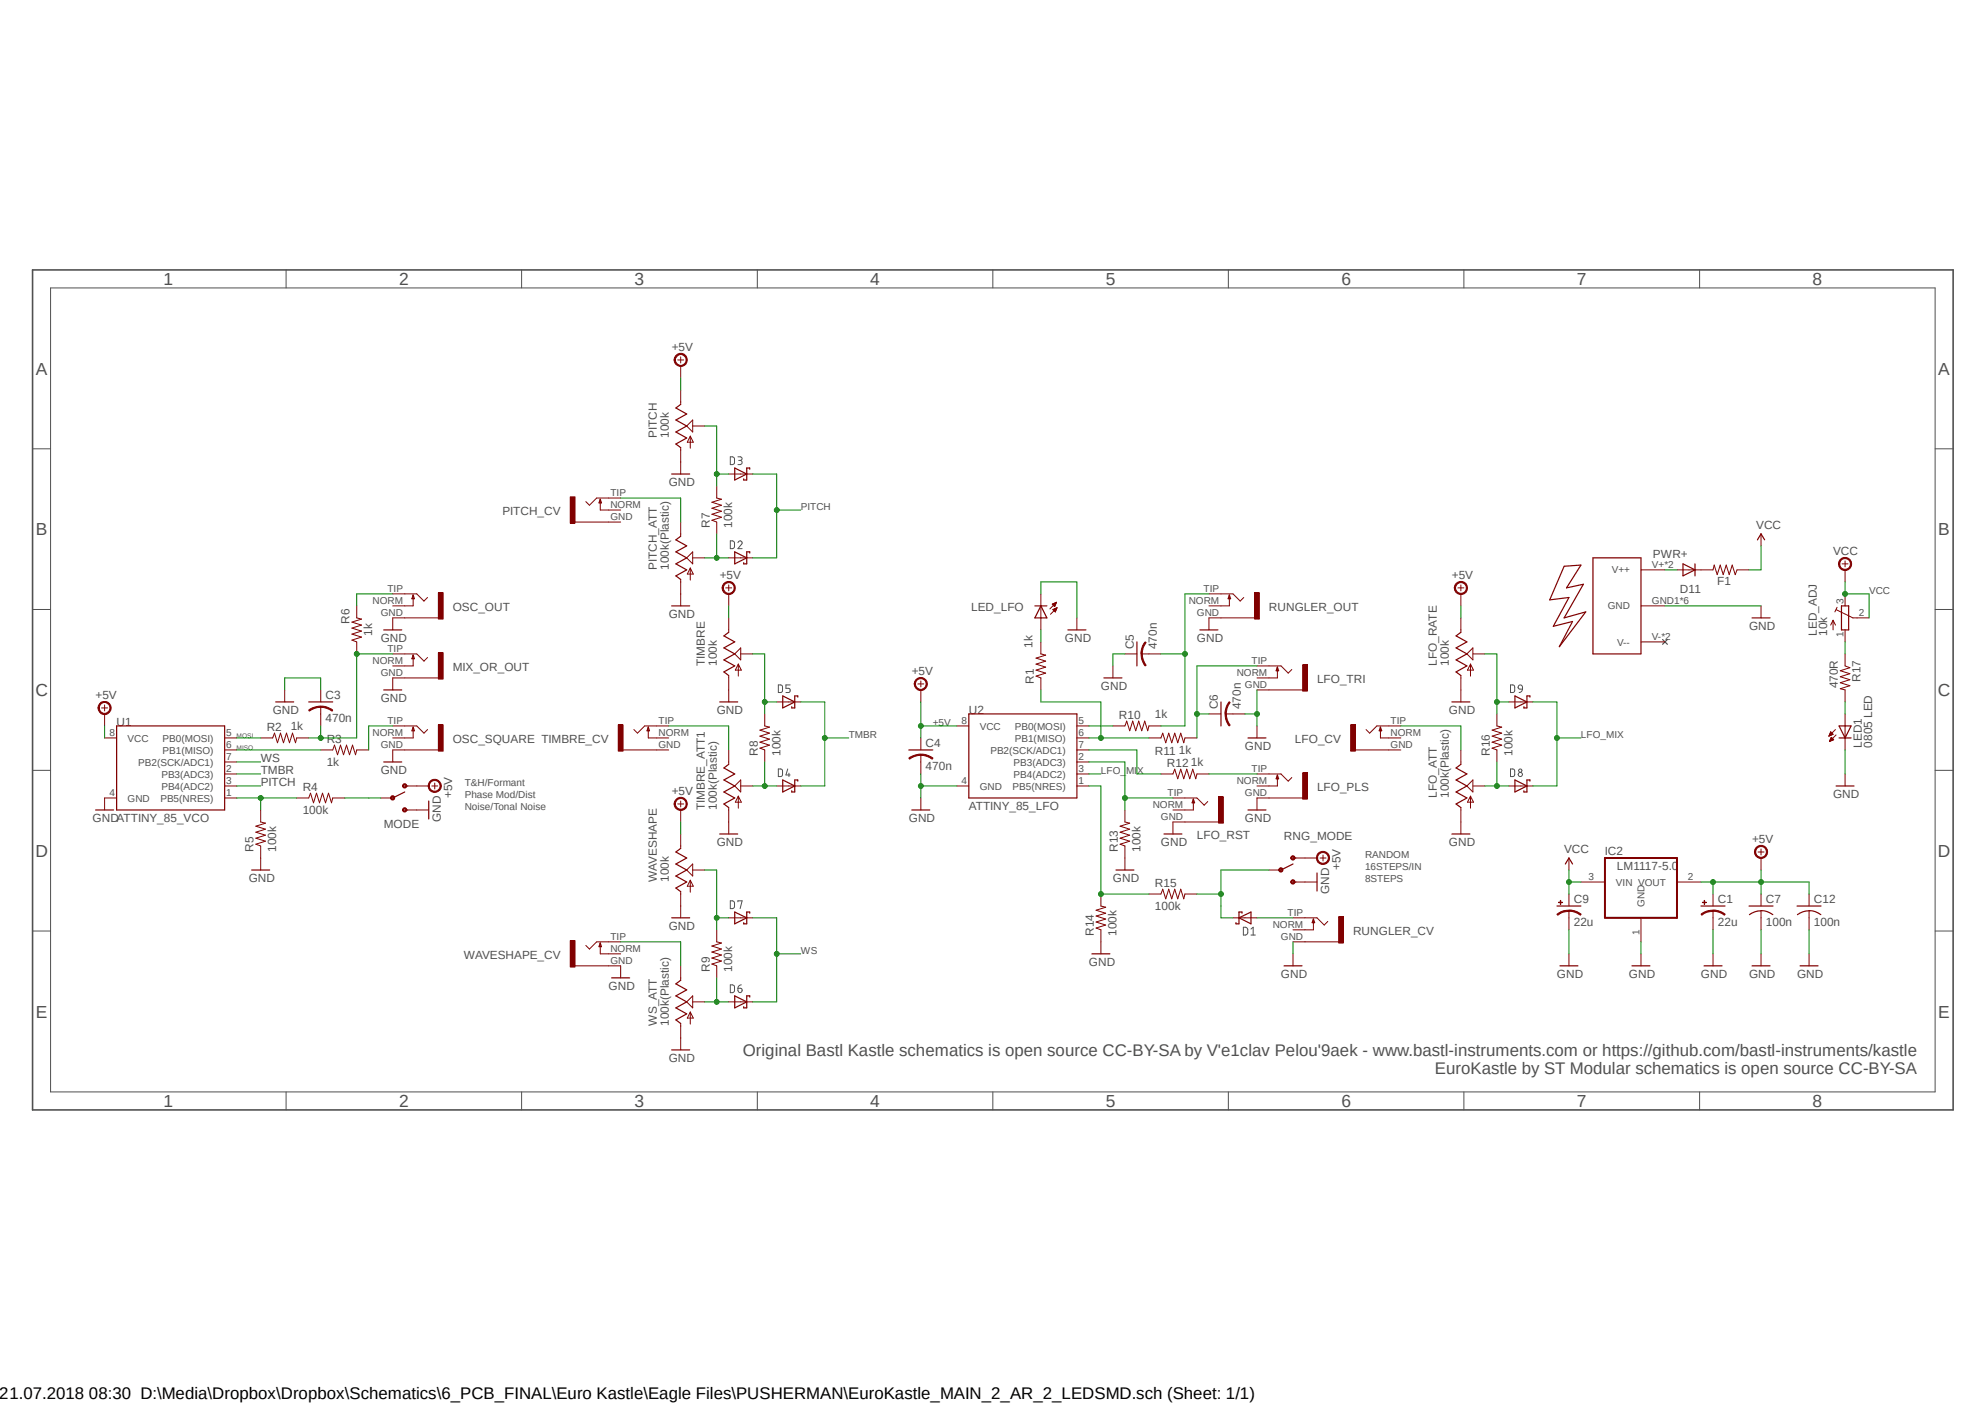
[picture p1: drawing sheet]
<svg xmlns="http://www.w3.org/2000/svg" width="420mm" height="297mm" viewBox="0 0 420 297" stroke-linecap="round" stroke-linejoin="round" font-family="sans-serif">
<path d="M6.6 56.8l406.9 178.4M413.5 56.8l-406.9 178.4" fill="none" stroke="#fff" stroke-width=".21"/>
<path d="M351.7 135.3l1.1 1M352.8 135.3l-1.1 1" fill="none" stroke="#505050" stroke-width=".25"/>
<path d="M6.9 57.1h406.3v177.7h-406.3z" fill="none" stroke="#505050" stroke-width=".34"/>
<g fill="none" stroke="#505050" stroke-width=".21">
<path d="M60.5 57.1v3.8M110.4 57.1v3.8M160.2 57.1v3.8M210 57.1v3.8M259.9 57.1v3.8M309.7 57.1v3.8M359.6 57.1v3.8M10.7 60.9h398.7v170.1h-398.7zM6.9 95h3.8M154.5 96.6l.7 .1a1.3 1.3 0 0 1 .2 1.4l-.4 .2h-.5zM156.1 96.6h.6a.38 .38 0 0 1 .3 .4 .38 .38 0 0 1-.3 .4h-.4M156.6 97.4l.2 .1a.46 .46 0 0 1 .2 .5 .46 .46 0 0 1-.4 .3h-.5"/>
<path d="M409.4 95h3.8M154.5 114.4l.7 .1a1.26 1.26 0 0 1 .2 1.3l-.4 .3h-.5zM156.1 114.8a.44 .44 0 0 1 .6-.4 .44 .44 0 0 1 .2 .7l-.8 1h.9M6.9 128.9h3.8M409.4 128.9h3.8M164.7 144.9h.6a1.25 1.25 0 0 1 0 1.6h-.6zM167.2 144.9h-.9v.7h.5a.46 .46 0 0 1 .4 .5 .46 .46 0 0 1-.4 .4h-.5M319.6 144.9h.6a1.25 1.25 0 0 1 0 1.6h-.6zM321.3 145.1a.46 .46 0 0 1 .5-.2 .46 .46 0 0 1 .3 .5v.4h-.7l-.2-.3zM322.1 145.8a.72 .72 0 0 1-.7 .7M6.9 163h3.8M164.7 162.7h.6a1.3 1.3 0 0 1 .2 1.4l-.2 .2h-.6z"/>
<path d="M166.7 162.7l-.4 1.3h.9M166.9 163.6v.7M319.6 162.7h.6a1.3 1.3 0 0 1 .2 1.4l-.2 .2h-.6zM409.4 163h3.8M6.9 197h3.8M154.5 190.6l.7 .1a1.26 1.26 0 0 1 .2 1.3l-.4 .2h-.5zM156.1 190.8v-.2h.9l-.4 1.6M263 196.2l.7 .1 .3 .3v.8l-.5 .4h-.5zM264.7 197.8h.9M264.7 196.6l.4-.4v1.6M409.4 197h3.8M154.5 208.4h.7a1.26 1.26 0 0 1 .2 1.4l-.4 .2h-.5z"/>
<path d="M156.1 209.1h.6a.46 .46 0 0 1 .3 .5 .46 .46 0 0 1-.4 .4 .46 .46 0 0 1-.5-.5zM156.8 208.4a.72 .72 0 0 0-.7 .7M60.5 231v3.8M110.4 231v3.8M160.2 231v3.8M210 231v3.8M259.9 231v3.8M309.7 231v3.8M359.6 231v3.8"/>
<circle cx="321.6" cy="163" r=".35"/>
<circle cx="321.6" cy="163.9" r=".46"/>
</g>
<path d="M24.7 153.6h22.8v17.8h-22.8zM65.3 148.5h5.1M205 151h22.8v17.8h-22.8z" fill="none" stroke="#800000" stroke-width=".25"/>
<g fill="none" stroke="#800000" stroke-width=".21">
<path d="M22.1 156.1h2.6M47.5 156.1h2.6M47.5 158.7h2.6M55.1 156.1h2.6l.4-1 .6 2 .6-2 .7 2 .6-2 .6 2 .7-2 .6 2 .3-1h2.5M67.8 149.5v1.5M202.4 153.6h2.6M227.8 156.1h2.6M227.8 158.7h2.6M227.8 153.6h2.6M22.1 168.8h2.6M47.5 168.8h2.6M47.5 161.2h2.6"/>
<path d="M47.5 163.7h2.6M47.5 166.3h2.6M202.4 166.3h2.6M227.8 161.2h2.6M227.8 163.7h2.6M227.8 166.3h2.6"/>
</g>
<path d="M67.8 149.4a3.6 3.6 0 0 1 2.6 .8l-.1 .3a4.1 4.1 0 0 0-2.5-.9z" fill-rule="evenodd" fill="#800000"/>
<path d="M67.8 149.4a3.6 3.6 0 0 1 2.6 .8l-.1 .3a4.1 4.1 0 0 0-2.5-.9z" fill="none" stroke="#800000" stroke-width=".21"/>
<path d="M65.3 150.2a4 4 0 0 1 2.5-.8v.2a4.1 4.1 0 0 0-2.4 .9z" fill-rule="evenodd" fill="#800000"/>
<path d="M60.2 146v2.5M65.3 150.2a4 4 0 0 1 2.5-.8v.2a4.1 4.1 0 0 0-2.4 .9zM67.8 146v2.5M67.8 151v2.6" fill="none" stroke="#800000" stroke-width=".21"/>
<path d="M58.3 148.5h3.8" fill="none" stroke="#800000" stroke-width=".25"/>
<path d="M92.7 125.4h1.1v5.6h-1.1z" fill-rule="evenodd" fill="#800000"/>
<path d="M83.1 125.6h5.1l1.5 1.6 .8-.8M87.4 125.9v2.3h-4.3M92.7 125.4h1.1v5.6h-1.1zM92.7 130.7h-9.6v2.6" fill="none" stroke="#800000" stroke-width=".21"/>
<path d="M81.2 133.3h3.8M87.4 125.9l.3 .8h-.5z" fill="none" stroke="#800000" stroke-width=".25"/>
<path d="M92.7 153.3h1.1v5.6h-1.1z" fill-rule="evenodd" fill="#800000"/>
<path d="M67.8 158.7h2.6l.4-1.1 .6 2.1 .6-2.1 .7 2.1 .6-2.1 .6 2.1 .7-2.1 .6 2.1 .3-1h2.5M83.1 153.6h5.1l1.5 1.5 .8-.8M87.4 153.8v2.3h-4.3M92.7 153.3h1.1v5.6h-1.1zM92.7 158.7h-9.6v2.5M55.1 171.4v2.5l1.1 .3-2.1 .6 2.1 .6-2.1 .7 2.1 .6-2.1 .6 2.1 .7-2.1 .6 1 .4v5.1M62.8 168.8h2.5l.4-1 .6 2 .7-2 .6 2 .6-2 .7 2 .6-2 .6 2 .3-1h2.5M85.6 171.4h.7M85.6 166.3h.7" fill="none" stroke="#800000" stroke-width=".21"/>
<path d="M87.4 153.8l.3 .8h-.5zM81.2 161.2h3.8M85.6 167.6l-2.5 1.2M53.2 184.1h3.9" fill="none" stroke="#800000" stroke-width=".25"/>
<path d="M85.2 166l.6-.2 .2 .2v.5l-.5 .2-.3-.4 .3-.3 .3 .1v.3l-.3 .1-.3-.2z" fill-rule="evenodd" fill="#800000"/>
<path d="M85.2 166l.6-.2 .2 .2v.5l-.5 .2-.3-.4 .3-.3 .3 .1v.3l-.3 .1-.3-.2z" fill="none" stroke="#800000" stroke-width=".21"/>
<path d="M85.2 171.1l.6-.2 .2 .2v.5l-.5 .2-.3-.4 .3-.3 .3 .1v.3l-.3 .1-.3-.2z" fill-rule="evenodd" fill="#800000"/>
<path d="M85.2 171.1l.6-.2 .2 .2v.5l-.5 .2-.3-.4 .3-.3 .3 .1v.3l-.3 .1-.3-.2z" fill="none" stroke="#800000" stroke-width=".21"/>
<path d="M82.7 168.5l.5-.1 .2 .1v.6l-.5 .1-.3-.4h.2l.2-.2 .3 .1v.3l-.3 .1-.2-.3h-.2z" fill-rule="evenodd" fill="#800000"/>
<path d="M75.5 128.2v2.5l1 .3-2 .6 2 .6-2 .7 2 .6-2 .7 2 .6-2 .6 1 .4v2.5M80.5 168.8h2.6M82.7 168.5l.5-.1 .2 .1v.6l-.5 .1-.3-.4h.2l.2-.2 .3 .1v.3l-.3 .1-.2-.3h-.2zM85.6 171.4h2.6M85.6 166.3h2.6" fill="none" stroke="#800000" stroke-width=".21"/>
<path d="M92.7 138.1h1.1v5.6h-1.1z" fill-rule="evenodd" fill="#800000"/>
<path d="M83.1 138.3h5.1l1.5 1.6 .8-.8M87.4 138.6v2.3h-4.3M92.7 138.1h1.1v5.6h-1.1zM92.7 143.4h-9.6v2.6M88.2 171.4h2.5" fill="none" stroke="#800000" stroke-width=".21"/>
<path d="M87.4 138.6l.3 .8h-.5zM81.2 146h3.8M90.7 169.5v3.8" fill="none" stroke="#800000" stroke-width=".25"/>
<path d="M120.6 105.1h1.1v5.6h-1.1z" fill-rule="evenodd" fill="#800000"/>
<g fill="none" stroke="#800000" stroke-width=".21">
<path d="M144 82.5v3.1M144 94.7v5.6M146 92.3v2.5M146 92.3l.7 1.3h-1.3zM146.5 88.9v2.5l-1.2-1.3zM146.5 90.1h2.6M120.6 105.1h1.1v5.6h-1.1zM121.7 110.4h9.6M127 105.6v2.3h4.3M131.3 105.4h-5.1l-1.5 1.5-.8-.8M144 110.4v3.1M145.3 118l1.2-1.2v2.5z"/>
<path d="M146.5 118h2.6M151.6 102.8v2.6l1 .2-2 .7 2 .6-2 .6 2 .7-2 .6 2 .6-2 .7 1 .3v2.5M154.2 118h5M154.2 100.3h5M144 122.6v5.6M146 120.2v2.5M146 120.2l.7 1.3h-1.3z"/>
</g>
<path d="M144 85.6l-1 .7 2.3 1.3-2.3 1.3 2.3 1.2-2.3 1.3 2.3 1.3-2.3 1.2 1 .8M155.4 99l2.6 1.3-2.6 1.3zM158.6 99.3v-.3h-.6v2.6h-.7v-.3M127 105.6l.2 .8h-.5zM142.1 100.3h3.8M144 113.5l-1 .7 2.3 1.3-2.3 1.3 2.3 1.2-2.3 1.3 2.3 1.3-2.3 1.2 1 .8M155.4 116.8l2.6 1.2-2.6 1.3zM158.6 117v-.2h-.6v2.5h-.7v-.3M142.1 128.2h3.8" fill="none" stroke="#800000" stroke-width=".25"/>
<path d="M130.8 153.3h1v5.6h-1z" fill-rule="evenodd" fill="#800000"/>
<g fill="none" stroke="#800000" stroke-width=".21">
<path d="M154.2 130.7v3.1M156.7 137.1v2.5l-1.3-1.3zM156.7 138.3h2.5M130.8 153.3h1v5.6h-1zM131.8 158.7h9.7M137.1 153.8v2.3h4.4M141.5 153.6h-5.1l-1.5 1.5-.8-.8M154.2 142.9v5.6M154.2 158.7v3M156.2 140.5v2.5M156.2 140.5l.6 1.3h-1.2zM161.8 151v2.6l1 .2-2 .7 2 .6-2 .6 2 .7-2 .6 2 .6-2 .7 1 .4v2.5"/>
<path d="M164.3 148.5h5.1M154.2 170.9v5.5M155.4 166.3l1.3-1.3v2.6zM156.2 168.4v2.6M156.2 168.4l.6 1.3h-1.2zM156.7 166.3h2.5M164.3 166.3h5.1"/>
</g>
<path d="M154.2 133.8l-1 .7 2.2 1.3-2.2 1.3 2.2 1.2-2.2 1.3 2.2 1.3-2.2 1.3 1 .7M137.1 153.8l.3 .8h-.5zM152.3 148.5h3.8M165.6 147.2l2.5 1.3-2.5 1.3zM168.8 147.5v-.3h-.7v2.6h-.6v-.3M152.3 176.4h3.8M154.2 161.7l-1 .8 2.2 1.2-2.2 1.3 2.2 1.3-2.2 1.3 2.2 1.2-2.2 1.3 1 .8M165.6 165l2.5 1.3-2.5 1.3zM168.8 165.3v-.3h-.7v2.6h-.6v-.3" fill="none" stroke="#800000" stroke-width=".25"/>
<path d="M120.6 199h1.1v5.6h-1.1z" fill-rule="evenodd" fill="#800000"/>
<g fill="none" stroke="#800000" stroke-width=".21">
<path d="M194.8 159.7v1.5M22.1 168.8v2.6M144 176.4v3.1M120.6 199h1.1v5.6h-1.1zM127 199.5v2.3h4.3M131.3 199.3h-5.1l-1.5 1.5-.8-.8M144 188.6v5.6M145.3 184.1l1.2-1.3v2.5zM146 186.2v2.6M146 186.2l.7 1.3h-1.3zM146.5 184.1h2.6M151.6 196.7v2.6l1 .2-2 .7 2 .6-2 .6 2 .7-2 .6 2 .6-2 .7 1 .3v2.6"/>
<path d="M154.2 194.2h5M121.7 204.3h9.6v2.6M144 204.3v3.1M144 216.5v5.6M146 214.1v2.6M146 214.1l.7 1.3h-1.3zM146.5 212h2.6M146.5 210.7v2.5l-1.2-1.2zM154.2 212h5"/>
</g>
<path d="M192.3 158.7h5M20.2 171.4h3.8M144 179.5l-1 .8 2.3 1.2-2.3 1.3 2.3 1.3-2.3 1.2 2.3 1.3-2.3 1.3 1 .7M127 199.5l.2 .8h-.5zM142.1 194.2h3.8M155.4 193l2.6 1.2-2.6 1.3zM158.6 193.2v-.2h-.6v2.5h-.7v-.3M129.4 206.9h3.8M144 207.4l-1 .8 2.3 1.2-2.3 1.3 2.3 1.3-2.3 1.2 2.3 1.3-2.3 1.3 1 .7M155.4 210.7l2.6 1.3-2.6 1.2zM158.6 210.9v-.2h-.6v2.5h-.7v-.2M142.1 222.1h3.8" fill="none" stroke="#800000" stroke-width=".25"/>
<path d="M194.8 159.6a3.8 3.8 0 0 1 2.6 .8l-.2 .2a4.1 4.1 0 0 0-2.4-.8z" fill-rule="evenodd" fill="#800000"/>
<path d="M194.8 159.6a3.8 3.8 0 0 1 2.6 .8l-.2 .2a4.1 4.1 0 0 0-2.4-.8z" fill="none" stroke="#800000" stroke-width=".21"/>
<path d="M192.3 160.4l1.5-.7 1-.1v.2a3.9 3.9 0 0 0-2.4 .8z" fill-rule="evenodd" fill="#800000"/>
<path d="M194.8 156.1v2.6M192.3 160.4l1.5-.7 1-.1v.2a3.9 3.9 0 0 0-2.4 .8zM194.8 161.2v2.5M194.8 168.8v2.6" fill="none" stroke="#800000" stroke-width=".21"/>
<path d="M192.9 171.4h3.8" fill="none" stroke="#800000" stroke-width=".25"/>
<path d="M265.4 125.4h1v5.6h-1z" fill-rule="evenodd" fill="#800000"/>
<path d="M241.5 138.3h1.6M255.8 125.6h5l1.6 1.6 .7-.8M255.8 130.7h9.6M260.1 125.9v2.3h-4.3M265.4 125.4h1v5.6h-1z" fill="none" stroke="#800000" stroke-width=".21"/>
<path d="M240.5 135.8v5.1M260.1 125.9l.2 .8h-.5z" fill="none" stroke="#800000" stroke-width=".25"/>
<path d="M242.3 135.8l.2 .1a3.8 3.8 0 0 0-.9 2.4h-.2a4 4 0 0 1 .9-2.5z" fill-rule="evenodd" fill="#800000"/>
<path d="M242.3 135.8l.2 .1a3.8 3.8 0 0 0-.9 2.4h-.2a4 4 0 0 1 .9-2.5z" fill="none" stroke="#800000" stroke-width=".21"/>
<path d="M241.4 138.3h.3a4.1 4.1 0 0 0 .8 2.5l-.2 .1a4 4 0 0 1-.9-2.6z" fill-rule="evenodd" fill="#800000"/>
<path d="M238 138.3h2.5M241.4 138.3h.3a4.1 4.1 0 0 0 .8 2.5l-.2 .1a4 4 0 0 1-.9-2.6zM243.1 138.3h2.5M255.8 130.7v2.6M235.4 140.9v2.5M235.4 153.6h2.6l.4-1 .6 2 .6-2 .7 2 .6-2 .6 2 .7-2 .6 2 .3-1h2.5" fill="none" stroke="#800000" stroke-width=".21"/>
<path d="M253.9 133.3h3.8M233.5 143.4h3.9" fill="none" stroke="#800000" stroke-width=".25"/>
<path d="M275.6 140.6h1v5.6h-1z" fill-rule="evenodd" fill="#800000"/>
<path d="M243.1 156.1h2.5l.4-1 .6 2 .7-2 .6 2 .6-2 .7 2 .6-2 .6 2 .3-1h2.5M259.3 151h1.5M265.9 140.9h5.1l1.5 1.5 .8-.8M265.9 146h9.7M270.2 141.1v2.3h-4.3M275.6 140.6h1v5.6h-1z" fill="none" stroke="#800000" stroke-width=".21"/>
<path d="M258.3 148.5v5.1M270.2 141.1l.3 .8h-.5z" fill="none" stroke="#800000" stroke-width=".25"/>
<path d="M260 148.5l.3 .1a3.8 3.8 0 0 0-.9 2.4h-.2a4.2 4.2 0 0 1 .8-2.5z" fill-rule="evenodd" fill="#800000"/>
<path d="M260 148.5l.3 .1a3.8 3.8 0 0 0-.9 2.4h-.2a4.2 4.2 0 0 1 .8-2.5z" fill="none" stroke="#800000" stroke-width=".21"/>
<path d="M259.2 151h.2a3.9 3.9 0 0 0 .9 2.4l-.3 .2a3.6 3.6 0 0 1-.8-2.6z" fill-rule="evenodd" fill="#800000"/>
<path d="M255.8 151h2.5M259.2 151h.2a3.9 3.9 0 0 0 .9 2.4l-.3 .2a3.6 3.6 0 0 1-.8-2.6zM260.8 151h2.6M265.9 153.6v2.5" fill="none" stroke="#800000" stroke-width=".21"/>
<path d="M264 156.1h3.8" fill="none" stroke="#800000" stroke-width=".25"/>
<path d="M275.6 163.5h1v5.6h-1z" fill-rule="evenodd" fill="#800000"/>
<path d="M245.6 163.7h2.5l.4-1 .7 2.1 .6-2.1 .6 2.1 .7-2.1 .6 2.1 .6-2.1 .7 2.1 .2-1.1h2.6M265.9 163.7h5.1l1.5 1.6 .8-.8M270.2 164v2.3h-4.3M275.6 163.5h1v5.6h-1zM275.6 168.8h-9.7v2.6" fill="none" stroke="#800000" stroke-width=".21"/>
<path d="M264 171.4h3.8M270.2 164l.3 .8h-.5z" fill="none" stroke="#800000" stroke-width=".25"/>
<path d="M257.8 168.6h1v5.6h-1z" fill-rule="evenodd" fill="#800000"/>
<path d="M238 171.4v2.5l1 .3-2 .6 2 .6-2 .7 2 .6-2 .6 2 .7-2 .6 1 .4v5.1M248.1 168.8h5.1l1.6 1.5 .7-.7M252.5 169.1v2.3h-4.4M257.8 168.6h1v5.6h-1zM257.8 173.9h-9.7v2.5M232.9 189.1v2.6l1 .2-2 .7 2 .6-2 .6 2 .6-2 .7 2 .6-2 .6 1 .4v5.1M243.1 189.1h2.5l.4-1 .6 2.1 .7-2.1 .6 2.1 .6-2.1 .7 2.1 .6-2.1 .6 2.1 .3-1.1h2.5" fill="none" stroke="#800000" stroke-width=".21"/>
<path d="M246.2 176.4h3.9M252.5 169.1l.2 .7h-.5zM236.1 184.1h3.8M231 201.8h3.8" fill="none" stroke="#800000" stroke-width=".25"/>
<path d="M283.2 193.9h1v5.6h-1z" fill-rule="evenodd" fill="#800000"/>
<path d="M273.5 194.2h5.1l1.6 1.5 .7-.8M273.5 199.3h9.7M273.5 186.6h.7M273.5 181.5h.7M277.9 194.4v2.3h-4.4M283.2 193.9h1v5.6h-1zM273.5 201.8v2.5" fill="none" stroke="#800000" stroke-width=".21"/>
<path d="M273.5 182.8l-2.5 1.3M277.9 194.4l.2 .8h-.5zM271.6 204.3h3.9" fill="none" stroke="#800000" stroke-width=".25"/>
<path d="M273.2 181.2l.5-.1 .2 .1v.6l-.5 .1-.3-.4 .4-.2 .3 .2-.3 .2-.4-.2z" fill-rule="evenodd" fill="#800000"/>
<path d="M273.2 181.2l.5-.1 .2 .1v.6l-.5 .1-.3-.4 .4-.2 .3 .2-.3 .2-.4-.2z" fill="none" stroke="#800000" stroke-width=".21"/>
<path d="M273.2 186.3l.5-.2 .2 .2v.6l-.5 .1-.3-.4 .4-.2 .3 .2-.3 .2-.4-.2z" fill-rule="evenodd" fill="#800000"/>
<path d="M273.2 186.3l.5-.2 .2 .2v.6l-.5 .1-.3-.4 .4-.2 .3 .2-.3 .2-.4-.2z" fill="none" stroke="#800000" stroke-width=".21"/>
<path d="M270.6 183.8l.5-.2 .2 .2v.5l-.5 .2-.3-.4h.3l.1-.3 .3 .1v.3l-.3 .1-.4-.2z" fill-rule="evenodd" fill="#800000"/>
<path d="M268.5 184.1h2.5M270.6 183.8l.5-.2 .2 .2v.5l-.5 .2-.3-.4h.3l.1-.3 .3 .1v.3l-.3 .1-.4-.2zM273.5 186.6h5.1M273.5 181.5h2.6" fill="none" stroke="#800000" stroke-width=".21"/>
<path d="M278.6 184.7v3.8" fill="none" stroke="#800000" stroke-width=".25"/>
<path d="M285.7 153.3h1.1v5.6h-1.1z" fill-rule="evenodd" fill="#800000"/>
<g fill="none" stroke="#800000" stroke-width=".21">
<path d="M220.2 135.8v2.5l1 .3-2 .6 2 .7-2 .6 2 .6-2 .7 2 .6-2 .6 1 .4v2.6M220.2 125.6v7.7M222.7 127.8h.6M222.7 127.9h.6M222.8 129h.6M222.8 128.9h.7M222.8 128.1h.5M222.9 129.1h.5M222.9 128.1h.3M222.9 127.7h.5M223 129.2h.4M223 128.2h.2"/>
<path d="M223 129.3h.3M223 128.8h.5M223.1 128.3h.1M223.1 127.6h.3M223.2 129.4h.1M223.2 128.7h.4M223.3 129.5h.1M223.3 127.5h.2M223.4 128.7h.2M223.5 127.4l-1.4 1.4M223.5 127.4l-.4 .9M223.5 127.4l-.9 .4 .5 .5"/>
<path d="M223.6 128.6l-1.4 1.4M223.6 128.6l-.3 .9M223.6 128.6l-.9 .3 .6 .6M227.8 130.7v2.6M309.1 130.7v3.1M311.6 137.1v2.5l-1.3-1.3zM311.6 138.3h2.5M285.7 153.3h1.1v5.6h-1.1zM286.8 158.7h9.6M292 153.8v2.3h4.4M296.4 153.6h-5.1l-1.5 1.5-.8-.8M309.1 142.9v5.6"/>
<path d="M309.1 158.7v3M311.1 140.5v2.5M311.1 140.5l.6 1.3h-1.2zM316.7 151v2.6l1 .2-2 .7 2 .6-2 .6 2 .7-2 .6 2 .6-2 .7 1 .4v2.5M319.2 148.5h5.1M309.1 170.9v5.5M310.3 166.3l1.3-1.3v2.6zM311.1 168.4v2.6M311.1 168.4l.6 1.3h-1.2zM311.6 166.3h2.5M319.2 166.3h5.1M260.8 194.2h5.1"/>
<path d="M362.4 192.7v1.5"/>
</g>
<g fill="none" stroke="#800000" stroke-width=".25">
<path d="M218.9 128.2h2.6M220.2 128.2l1.3 2.5h-2.6zM225.9 133.3h3.8M309.1 133.8l-1.1 .7 2.3 1.3-2.3 1.3 2.3 1.2-2.3 1.3 2.3 1.3-2.3 1.3 1.1 .7M292 153.8l.3 .8h-.5zM307.2 148.5h3.8M320.5 147.2l2.5 1.3-2.5 1.3zM323.7 147.5v-.3h-.7v2.6h-.6v-.3M307.2 176.4h3.8M309.1 161.7l-1.1 .8 2.3 1.2-2.3 1.3 2.3 1.3-2.3 1.3 2.3 1.2-2.3 1.3 1.1 .8M320.5 165l2.5 1.3-2.5 1.3zM323.7 165.3v-.3h-.7v2.6h-.6v-.3"/>
<path d="M262.1 194.2l2.6-1.2v2.5zM262.8 193.2v-.2h-.7v2.5h-.6v-.3M359.9 191.7h5"/>
</g>
<path d="M362.4 192.5a4.2 4.2 0 0 1 2.6 .9l-.2 .2a3.8 3.8 0 0 0-2.4-.8z" fill-rule="evenodd" fill="#800000"/>
<path d="M362.4 192.5a4.2 4.2 0 0 1 2.6 .9l-.2 .2a3.8 3.8 0 0 0-2.4-.8z" fill="none" stroke="#800000" stroke-width=".21"/>
<path d="M359.9 193.4a3.6 3.6 0 0 1 2.5-.8v.2a3.3 3.3 0 0 0-2.4 .8z" fill-rule="evenodd" fill="#800000"/>
<path d="M359.9 193.4a3.6 3.6 0 0 1 2.5-.8v.2a3.3 3.3 0 0 0-2.4 .8z" fill="none" stroke="#800000" stroke-width=".21"/>
<path d="M360.2 190.9l.8 .1z" fill-rule="evenodd" fill="#800000"/>
<path d="M360.2 190.9l.8 .1z" fill="none" stroke="#800000" stroke-width=".21"/>
<path d="M360.5 190.5l.1 .8z" fill-rule="evenodd" fill="#800000"/>
<g fill="none" stroke="#800000" stroke-width=".21">
<path d="M331.9 181.5v2.6M331.9 192.7v1.5M334.5 186.6h5M347.2 194.2v5.1M354.8 186.6h5.1M360.5 190.5l.1 .8zM362.4 189.1v2.6M362.4 194.2v2.5M372.6 189.1v2.6M372.6 192.7v4M347.2 201.8v2.5M362.4 201.8v2.5"/>
<path d="M372.6 201.8v2.5"/>
</g>
<path d="M329.4 191.7h5.1M331.2 182.8l.7-1.3 .8 1.3M370 191.7h5.1M370.1 193.5a4 4 0 0 1 5 0M345.3 204.3h3.8M360.5 204.3h3.8M370.7 204.3h3.8" fill="none" stroke="#800000" stroke-width=".25"/>
<path d="M339.5 181.5h15.3v12.7h-15.3z" fill="none" stroke="#800000" stroke-width=".42"/>
<path d="M331.9 192.5a4 4 0 0 1 2.6 .9l-.2 .2a3.8 3.8 0 0 0-2.4-.8z" fill-rule="evenodd" fill="#800000"/>
<path d="M331.9 192.5a4 4 0 0 1 2.6 .9l-.2 .2a3.8 3.8 0 0 0-2.4-.8z" fill="none" stroke="#800000" stroke-width=".21"/>
<path d="M329.4 193.4a3.6 3.6 0 0 1 2.5-.8v.2a3.3 3.3 0 0 0-2.3 .8z" fill-rule="evenodd" fill="#800000"/>
<path d="M329.4 193.4a3.6 3.6 0 0 1 2.5-.8v.2a3.3 3.3 0 0 0-2.3 .8z" fill="none" stroke="#800000" stroke-width=".21"/>
<path d="M329.7 190.9l.9 .1z" fill-rule="evenodd" fill="#800000"/>
<path d="M329.7 190.9l.9 .1z" fill="none" stroke="#800000" stroke-width=".21"/>
<path d="M330.1 190.5l.1 .8z" fill-rule="evenodd" fill="#800000"/>
<g fill="none" stroke="#800000" stroke-width=".21">
<path d="M372.6 112.9v2.6M308.4 124.4h1.3M309.1 123.7v1.3M347.2 120.6h5M347.2 128.2h5M347.2 135.8h5M354.8 120.6h7.6l.3-1.1 .6 2.1 .6-2.1 .7 2.1 .6-2.1 .6 2.1 .7-2.1 .6 2.1 .4-1h2.5M372.6 128.2v2.5M330.1 190.5l.1 .8zM331.9 189.1v2.6M331.9 194.2v2.5M382.7 189.1v2.6"/>
<path d="M382.7 192.7v4M331.9 201.8v2.5M382.7 201.8v2.5"/>
</g>
<path d="M330.9 119.8l3.6-.3-3.1 4.9 3.6-.8-4.1 7.1 4.6-1.2-5.6 7.3 2.8-5.3-4.1 1 3.3-6.1-4 .5zM337 118h10.2v20.3h-10.2zM356.1 119.3l2.5 1.3-2.5 1.2zM358.6 119.3v2.5M371.8 114.2l.8-1.3 .7 1.3M370.7 130.7h3.8M380.2 191.7h5.1M380.3 193.5a4 4 0 0 1 4.9 0M330 204.3h3.8M380.8 204.3h3.8" fill="none" stroke="#800000" stroke-width=".25"/>
<path d="M308 123.5a1.4 1.4 0 0 1 2.2 .1 1.4 1.4 0 0 1-.8 2.1 1.4 1.4 0 0 1-1.7-1.3h.2a1.15 1.15 0 0 1 1.6-1.1 1.15 1.15 0 0 1 .4 1.9 1.15 1.15 0 0 1-1.9-.4l-.1-.4h-.2z" fill-rule="evenodd" fill="#800000"/>
<path d="M308 123.5a1.4 1.4 0 0 1 2.2 .1 1.4 1.4 0 0 1-.8 2.1 1.4 1.4 0 0 1-1.7-1.3h.2a1.15 1.15 0 0 1 1.6-1.1 1.15 1.15 0 0 1 .4 1.9 1.15 1.15 0 0 1-1.9-.4l-.1-.4h-.2zM309.1 125.6v2.6M194.2 144.7h1.2M194.8 144.1v1.2" fill="none" stroke="#800000" stroke-width=".21"/>
<path d="M193.7 143.8a1.39 1.39 0 0 1 2.3 .2 1.39 1.39 0 0 1-.8 2.1 1.39 1.39 0 0 1-1.8-1.4h.3a1.13 1.13 0 0 1 1.5-1.1 1.13 1.13 0 0 1 .4 1.8 1.13 1.13 0 0 1-1.9-.3v-.4h-.3z" fill-rule="evenodd" fill="#800000"/>
<path d="M193.7 143.8a1.39 1.39 0 0 1 2.3 .2 1.39 1.39 0 0 1-.8 2.1 1.39 1.39 0 0 1-1.8-1.4h.3a1.13 1.13 0 0 1 1.5-1.1 1.13 1.13 0 0 1 .4 1.8 1.13 1.13 0 0 1-1.9-.3v-.4h-.3zM194.8 146v2.5M279.3 181.5h1.2M279.9 180.9v1.3" fill="none" stroke="#800000" stroke-width=".21"/>
<path d="M278.8 180.6a1.41 1.41 0 0 1 2.3 0 1.41 1.41 0 0 1-.7 2.2 1.41 1.41 0 0 1-1.9-1.3h.3a1.14 1.14 0 0 1 1.4-1.1 1.14 1.14 0 0 1 .6 1.8 1.14 1.14 0 0 1-1.8 0l-.2-.7h-.3z" fill-rule="evenodd" fill="#800000"/>
<path d="M143.4 76.2h1.2M144 75.5v1.3M276.1 181.5h2.5M278.8 180.6a1.41 1.41 0 0 1 2.3 0 1.41 1.41 0 0 1-.7 2.2 1.41 1.41 0 0 1-1.9-1.3h.3a1.14 1.14 0 0 1 1.4-1.1 1.14 1.14 0 0 1 .6 1.8 1.14 1.14 0 0 1-1.8 0l-.2-.7h-.3z" fill="none" stroke="#800000" stroke-width=".21"/>
<path d="M142.9 75.3a1.39 1.39 0 0 1 2.3 .1 1.39 1.39 0 0 1-.8 2.1 1.39 1.39 0 0 1-1.8-1.3h.3a1.15 1.15 0 0 1 1.5-1.2 1.15 1.15 0 0 1 .4 1.9 1.15 1.15 0 0 1-1.9-.4v-.3h-.3z" fill-rule="evenodd" fill="#800000"/>
<path d="M142.9 75.3a1.39 1.39 0 0 1 2.3 .1 1.39 1.39 0 0 1-.8 2.1 1.39 1.39 0 0 1-1.8-1.3h.3a1.15 1.15 0 0 1 1.5-1.2 1.15 1.15 0 0 1 .4 1.9 1.15 1.15 0 0 1-1.9-.4v-.3h-.3zM144 77.4v2.6M153.5 124.4h1.3M154.2 123.7v1.3" fill="none" stroke="#800000" stroke-width=".21"/>
<path d="M153.1 123.5a1.4 1.4 0 0 1 2.2 .1 1.4 1.4 0 0 1-.8 2.1 1.4 1.4 0 0 1-1.7-1.3h.2a1.15 1.15 0 0 1 1.6-1.1 1.15 1.15 0 0 1 .4 1.9 1.15 1.15 0 0 1-1.9-.4l-.1-.4h-.2z" fill-rule="evenodd" fill="#800000"/>
<path d="M153.1 123.5a1.4 1.4 0 0 1 2.2 .1 1.4 1.4 0 0 1-.8 2.1 1.4 1.4 0 0 1-1.7-1.3h.2a1.15 1.15 0 0 1 1.6-1.1 1.15 1.15 0 0 1 .4 1.9 1.15 1.15 0 0 1-1.9-.4l-.1-.4h-.2zM154.2 125.6v2.6M21.5 149.8h1.3M22.1 149.1v1.3" fill="none" stroke="#800000" stroke-width=".21"/>
<path d="M21.1 148.9a1.39 1.39 0 0 1 2.2 .1 1.39 1.39 0 0 1-.8 2.1 1.39 1.39 0 0 1-1.8-1.3h.3a1.13 1.13 0 0 1 1.5-1.1 1.13 1.13 0 0 1 .4 1.8 1.13 1.13 0 0 1-1.8-.3l-.1-.4h-.3z" fill-rule="evenodd" fill="#800000"/>
<path d="M21.1 148.9a1.39 1.39 0 0 1 2.2 .1 1.39 1.39 0 0 1-.8 2.1 1.39 1.39 0 0 1-1.8-1.3h.3a1.13 1.13 0 0 1 1.5-1.1 1.13 1.13 0 0 1 .4 1.8 1.13 1.13 0 0 1-1.8-.3l-.1-.4h-.3zM22.1 151v2.6M143.4 170.1h1.2M144 169.5v1.2" fill="none" stroke="#800000" stroke-width=".21"/>
<path d="M142.9 169.2a1.39 1.39 0 0 1 2.3 .2 1.39 1.39 0 0 1-.8 2.1 1.39 1.39 0 0 1-1.8-1.4h.3a1.15 1.15 0 0 1 1.5-1.1 1.15 1.15 0 0 1 .4 1.8 1.15 1.15 0 0 1-1.9-.3v-.4h-.3z" fill-rule="evenodd" fill="#800000"/>
<path d="M91.3 166.3h1.3M92 165.7v1.2M142.9 169.2a1.39 1.39 0 0 1 2.3 .2 1.39 1.39 0 0 1-.8 2.1 1.39 1.39 0 0 1-1.8-1.4h.3a1.15 1.15 0 0 1 1.5-1.1 1.15 1.15 0 0 1 .4 1.8 1.15 1.15 0 0 1-1.9-.3v-.4h-.3zM144 171.4v2.5" fill="none" stroke="#800000" stroke-width=".21"/>
<path d="M90.9 165.4a1.4 1.4 0 0 1 2.2 .1 1.4 1.4 0 0 1-.7 2.1 1.4 1.4 0 0 1-1.8-1.3h.2a1.15 1.15 0 0 1 1.7-1 1.15 1.15 0 0 1 .2 1.9 1.15 1.15 0 0 1-1.8-.5l-.1-.4h-.2z" fill-rule="evenodd" fill="#800000"/>
<path d="M88.2 166.3h2.5M90.9 165.4a1.4 1.4 0 0 1 2.2 .1 1.4 1.4 0 0 1-.7 2.1 1.4 1.4 0 0 1-1.8-1.3h.2a1.15 1.15 0 0 1 1.7-1 1.15 1.15 0 0 1 .2 1.9 1.15 1.15 0 0 1-1.8-.5l-.1-.4h-.2zM372.6 179.6v1.3M371.9 180.3h1.3" fill="none" stroke="#800000" stroke-width=".21"/>
<path d="M371.5 179.3a1.4 1.4 0 0 1 2.2 .2 1.4 1.4 0 0 1-.7 2.1 1.4 1.4 0 0 1-1.8-1.3h.2a1.13 1.13 0 0 1 1.6-1.2 1.13 1.13 0 0 1 .4 1.9 1.13 1.13 0 0 1-1.9-.4l-.1-.3h-.2z" fill-rule="evenodd" fill="#800000"/>
<path d="M371.5 179.3a1.4 1.4 0 0 1 2.2 .2 1.4 1.4 0 0 1-.7 2.1 1.4 1.4 0 0 1-1.8-1.3h.2a1.13 1.13 0 0 1 1.6-1.2 1.13 1.13 0 0 1 .4 1.9 1.13 1.13 0 0 1-1.9-.4l-.1-.3h-.2zM372.6 181.5v2.6" fill="none" stroke="#800000" stroke-width=".21"/>
<path d="M389.3 118.4a1.4 1.4 0 0 1 2.2 .2 1.4 1.4 0 0 1-.8 2.1 1.4 1.4 0 0 1-1.8-1.4h.3a1.13 1.13 0 0 1 1.6-1.1 1.13 1.13 0 0 1 .3 1.9 1.13 1.13 0 0 1-1.8-.4l-.1-.4h-.3z" fill-rule="evenodd" fill="#800000"/>
<g fill="none" stroke="#800000" stroke-width=".21">
<path d="M389.3 118.4a1.4 1.4 0 0 1 2.2 .2 1.4 1.4 0 0 1-.8 2.1 1.4 1.4 0 0 1-1.8-1.4h.3a1.13 1.13 0 0 1 1.6-1.1 1.13 1.13 0 0 1 .3 1.9 1.13 1.13 0 0 1-1.8-.4l-.1-.4h-.3zM389.7 119.3h1.3M390.3 118.7v1.2M387.8 131.2v2.1M387.8 131.2l-.5 1M387.8 131.2l.5 1M388.5 129l3.5 1.7h3.4M388.7 128.5l-.5 1M390.3 120.6v2.5M390.3 125.6v2.6M390.3 133.3v2.5M390.3 138.3v2.6l1.1 .4-2.1 .6 2.1 .6-2.1 .7 2.1 .6-2.1 .6 2.1 .7-2.1 .6 1 .3v2.5"/>
<path d="M387 155.7h.1M387 155.6h.3M387 155.5h.5M387 155.4h.7M387.1 155.3h.7M387.1 156.8h.1M387.1 155.2h.6M387.1 156.7h.3M387.1 156.6h.5M387.2 155.2h.4M387.2 156.5h.6M387.2 155.1h.3"/>
<path d="M387.2 156.5h.7M387.3 154.9h.1M387.3 156.4h.5M387.3 154.9l-.4 .8M387.3 154.9l.5 .5-.9 .3M387.3 156.3h.4M387.3 156.2h.3M387.4 156.1h.2M387.4 156l.5 .5-.9 .4zM387.4 156h.1M388.3 154.3l-1.4 1.4M388.4 155.5l-1.4 1.4"/>
<path d="M390.3 151v7.7M390.3 163.7v2.6"/>
</g>
<path d="M389.6 128.2h1.5v5.1h-1.5zM389.1 153.6h2.5l-1.3 2.5zM389.1 156.1h2.5M388.4 166.3h3.8" fill="none" stroke="#800000" stroke-width=".25"/>
<path d="M50.1 156.1h5M60.2 146v-2.6h7.6v2.6M194.8 166.3h7.6M194.8 163.7v5.1" fill="none" stroke="#008000" stroke-width=".21"/>
<circle cx="194.8" cy="166.3" r=".51" fill="#008000"/>
<g fill="none" stroke="#008000" stroke-width=".21">
<path d="M238 138.3h-2.6v2.6M263.4 151h2.5M265.9 146v7.6"/>
<circle cx="194.8" cy="166.3" r=".51"/>
</g>
<circle cx="265.9" cy="151" r=".51" fill="#008000"/>
<g fill="none" stroke="#008000" stroke-width=".21">
<path d="M220.2 125.6v-2.5h7.6v7.6M352.2 128.2h20.4M65.3 156.1h10.2M67.8 153.6v2.5M390.3 158.7v5M273.5 199.3v2.5M331.9 196.7v5.1M347.2 199.3v2.5M362.4 196.7v5.1M372.6 196.7v5.1M382.7 196.7v5.1"/>
<circle cx="265.9" cy="151" r=".51"/>
</g>
<circle cx="67.8" cy="156.1" r=".51" fill="#008000"/>
<g fill="none" stroke="#008000" stroke-width=".21">
<path d="M83.1 138.3h-7.6v17.8"/>
<circle cx="67.8" cy="156.1" r=".51"/>
</g>
<circle cx="75.5" cy="138.3" r=".51" fill="#008000"/>
<g fill="none" stroke="#008000" stroke-width=".21">
<path d="M50.1 158.7h17.7M83.1 153.6h-5.1v5.1M50.1 161.2h5M159.2 194.2h5.1v17.8h-5.1M164.3 201.8h5.1"/>
<circle cx="75.5" cy="138.3" r=".51"/>
</g>
<circle cx="164.3" cy="201.8" r=".51" fill="#008000"/>
<g fill="none" stroke="#008000" stroke-width=".21">
<path d="M169.4 148.5h5.1v17.8h-5.1M174.5 156.1h5.1M50.1 163.7h5"/>
<circle cx="164.3" cy="201.8" r=".51"/>
</g>
<circle cx="174.5" cy="156.1" r=".51" fill="#008000"/>
<g fill="none" stroke="#008000" stroke-width=".21">
<path d="M159.2 100.3h5.1v17.7h-5.1M164.3 107.9h5.1M50.1 166.3h5"/>
<circle cx="174.5" cy="156.1" r=".51"/>
</g>
<circle cx="164.3" cy="107.9" r=".51" fill="#008000"/>
<g fill="none" stroke="#008000" stroke-width=".21">
<path d="M50.1 168.8h12.7M55.1 168.8v2.6"/>
<circle cx="164.3" cy="107.9" r=".51"/>
</g>
<circle cx="55.1" cy="168.8" r=".51" fill="#008000"/>
<g fill="none" stroke="#008000" stroke-width=".21">
<path d="M131.3 105.4h12.7v5M149.1 118h5.1M151.6 112.9v5.1M83.1 125.6h-7.6v2.6M72.9 168.8h7.6"/>
<circle cx="55.1" cy="168.8" r=".51"/>
</g>
<circle cx="151.6" cy="118" r=".51" fill="#008000"/>
<g fill="none" stroke="#008000" stroke-width=".21">
<path d="M149.1 90.1h2.5v12.7M151.6 100.3h2.6"/>
<circle cx="151.6" cy="118" r=".51"/>
</g>
<circle cx="151.6" cy="100.3" r=".51" fill="#008000"/>
<g fill="none" stroke="#008000" stroke-width=".21">
<path d="M141.5 153.6h12.7v5.1M159.2 166.3h5.1M161.8 161.2v5.1"/>
<circle cx="151.6" cy="100.3" r=".51"/>
</g>
<circle cx="161.8" cy="166.3" r=".51" fill="#008000"/>
<g fill="none" stroke="#008000" stroke-width=".21">
<path d="M159.2 138.3h2.6v12.7M161.8 148.5h2.5"/>
<circle cx="161.8" cy="166.3" r=".51"/>
</g>
<circle cx="161.8" cy="148.5" r=".51" fill="#008000"/>
<g fill="none" stroke="#008000" stroke-width=".21">
<path d="M149.1 212h5.1M151.6 206.9v5.1"/>
<circle cx="161.8" cy="148.5" r=".51"/>
</g>
<circle cx="151.6" cy="212" r=".51" fill="#008000"/>
<g fill="none" stroke="#008000" stroke-width=".21">
<path d="M149.1 184.1h2.5v12.6M151.6 194.2h2.6"/>
<circle cx="151.6" cy="212" r=".51"/>
</g>
<circle cx="151.6" cy="194.2" r=".51" fill="#008000"/>
<g fill="none" stroke="#008000" stroke-width=".21">
<path d="M245.6 138.3h5.1M255.8 125.6h-5.1v28h-5.1M230.4 153.6h5M131.3 199.3h12.7v5"/>
<circle cx="151.6" cy="194.2" r=".51"/>
</g>
<circle cx="250.7" cy="138.3" r=".51" fill="#008000"/>
<g fill="none" stroke="#008000" stroke-width=".21">
<path d="M230.4 156.1h12.7M232.9 148.5v7.6"/>
<circle cx="250.7" cy="138.3" r=".51"/>
</g>
<circle cx="232.9" cy="156.1" r=".51" fill="#008000"/>
<g fill="none" stroke="#008000" stroke-width=".21">
<path d="M220.2 146v2.5h12.7M253.2 151h2.6M265.9 140.9h-12.7v15.2"/>
<circle cx="232.9" cy="156.1" r=".51"/>
</g>
<circle cx="253.2" cy="151" r=".51" fill="#008000"/>
<g fill="none" stroke="#008000" stroke-width=".21">
<path d="M230.4 158.7h10.1v5h5.1M230.4 161.2h7.6v10.2M238 168.8h10.1M255.8 163.7h10.1"/>
<circle cx="253.2" cy="151" r=".51"/>
</g>
<circle cx="238" cy="168.8" r=".51" fill="#008000"/>
<g fill="none" stroke="#008000" stroke-width=".21">
<path d="M324.3 148.5h5.1v17.8h-5.1M329.4 156.1h5.1M230.4 163.7h2.5"/>
<circle cx="238" cy="168.8" r=".51"/>
</g>
<circle cx="329.4" cy="156.1" r=".51" fill="#008000"/>
<g fill="none" stroke="#008000" stroke-width=".21">
<path d="M230.4 166.3h2.5v22.8h10.2"/>
<circle cx="329.4" cy="156.1" r=".51"/>
</g>
<circle cx="232.9" cy="189.1" r=".51" fill="#008000"/>
<g fill="none" stroke="#008000" stroke-width=".21">
<path d="M296.4 153.6h12.7v5.1M314.1 166.3h5.1M316.7 161.2v5.1"/>
<circle cx="232.9" cy="189.1" r=".51"/>
</g>
<circle cx="316.7" cy="166.3" r=".51" fill="#008000"/>
<g fill="none" stroke="#008000" stroke-width=".21">
<path d="M314.1 138.3h2.6v12.7M316.7 148.5h2.5"/>
<circle cx="316.7" cy="166.3" r=".51"/>
</g>
<circle cx="316.7" cy="148.5" r=".51" fill="#008000"/>
<g fill="none" stroke="#008000" stroke-width=".21">
<path d="M253.2 189.1h5.1M265.9 194.2h7.6M268.5 184.1h-10.2v10.1h2.5"/>
<circle cx="316.7" cy="148.5" r=".51"/>
</g>
<circle cx="258.3" cy="189.1" r=".51" fill="#008000"/>
<g fill="none" stroke="#008000" stroke-width=".21">
<path d="M220.2 133.3v2.5M331.9 186.6h2.6M331.9 184.1v5"/>
<circle cx="258.3" cy="189.1" r=".51"/>
</g>
<circle cx="331.9" cy="186.6" r=".51" fill="#008000"/>
<g fill="none" stroke="#008000" stroke-width=".21">
<path d="M372.6 115.5v5.1h-2.6M390.3 123.1v2.5h5.1v5.1"/>
<circle cx="331.9" cy="186.6" r=".51"/>
</g>
<circle cx="390.3" cy="125.6" r=".51" fill="#008000"/>
<g fill="none" stroke="#008000" stroke-width=".21">
<path d="M352.2 120.6h2.6M194.8 148.5v7.6M194.8 153.6h7.6"/>
<circle cx="390.3" cy="125.6" r=".51"/>
</g>
<circle cx="194.8" cy="153.6" r=".51" fill="#008000"/>
<g fill="none" stroke="#008000" stroke-width=".21">
<path d="M144 80v2.5M154.2 128.2v2.5M309.1 128.2v2.5M22.1 153.6v2.5M144 173.9v2.5M359.9 186.6h12.7M362.4 186.6v2.5"/>
<circle cx="194.8" cy="153.6" r=".51"/>
</g>
<circle cx="362.4" cy="186.6" r=".51" fill="#008000"/>
<g fill="none" stroke="#008000" stroke-width=".21">
<path d="M382.7 186.6h-10.1v2.5"/>
<circle cx="362.4" cy="186.6" r=".51"/>
</g>
<circle cx="372.6" cy="186.6" r=".51" fill="#008000"/>
<g fill="none" stroke="#008000" stroke-width=".21">
<path d="M390.3 135.8v2.5M390.3 148.5v2.5M372.6 184.1v2.5M382.7 186.6v2.5"/>
<circle cx="372.6" cy="186.6" r=".51"/>
</g>
<g font-size="3.7" fill="#505050">
<text x="34.6" y="60.3">1</text>
<text x="84.4" y="60.3">2</text>
<text x="134.3" y="60.3">3</text>
<text x="184.1" y="60.3">4</text>
<text x="234" y="60.3">5</text>
<text x="283.8" y="60.3">6</text>
<text x="333.6" y="60.3">7</text>
<text x="383.4" y="60.3">8</text>
<text x="7.6" y="79.2">A</text>
<text x="410.1" y="79.2">A</text>
<text x="7.6" y="113.3">B</text>
<text x="410.1" y="113.3">B</text>
<text x="7.5" y="147.3">C</text>
<text x="410" y="147.3">C</text>
<text x="7.5" y="181.3">D</text>
<text x="410" y="181.3">D</text>
<text x="7.6" y="215.3">E</text>
<text x="410.1" y="215.3">E</text>
<text x="34.6" y="234.2">1</text>
<text x="84.4" y="234.2">2</text>
<text x="134.3" y="234.2">3</text>
<text x="184.1" y="234.2">4</text>
<text x="234" y="234.2">5</text>
<text x="283.8" y="234.2">6</text>
<text x="333.6" y="234.2">7</text>
<text x="383.4" y="234.2">8</text>
</g>
<g font-size="3.6" fill="#505050">
<text x="157.2" y="223.4">Original Bastl Kastle schematics is open source CC-BY-SA by V'e1clav Pelou'9aek - www.bastl-instruments.com or https://github.com/bastl-instruments/kastle</text>
<text x="303.6" y="227.2">EuroKastle by ST Modular schematics is open source CC-BY-SA</text>
</g>
<text font-size="3.6" x="0" y="296">21.07.2018 08:30 D:\Media\Dropbox\Dropbox\Schematics\6_PCB_FINAL\Euro Kastle\Eagle Files\PUSHERMAN\EuroKastle_MAIN_2_AR_2_LEDSMD.sch (Sheet: 1/1)</text>
<g font-size="2.5" fill="#505050">
<text x="142.1" y="74.3">+5V</text>
<text x="138.9" y="92.7" transform="rotate(-90 138.9 92.7)">PITCH</text>
<text x="141.5" y="92.7" transform="rotate(-90 141.5 92.7)">100k</text>
<text x="141.5" y="102.8">GND</text>
<text x="106.3" y="108.9">PITCH_CV</text>
<text x="150.1" y="111.7" transform="rotate(-90 150.1 111.7)">R7</text>
<text x="154.9" y="111.7" transform="rotate(-90 154.9 111.7)">100k</text>
<text x="371.5" y="112">VCC</text>
<text x="349.7" y="118">PWR+</text>
<text x="387.8" y="117.4">VCC</text>
<text x="138.9" y="120.6" transform="rotate(-90 138.9 120.6)">PITCH_ATT</text>
<text x="141.5" y="120.6" transform="rotate(-90 141.5 120.6)">100k(Plastic)</text>
<text x="152.3" y="122.5">+5V</text>
<text x="307.2" y="122.5">+5V</text>
<text x="355.4" y="125.4">D11</text>
<text x="363.3" y="123.9">F1</text>
<text x="73.9" y="132" transform="rotate(-90 73.9 132)">R6</text>
<text x="95.8" y="129.2">OSC_OUT</text>
<text x="141.5" y="130.7">GND</text>
<text x="205.5" y="129.2">LED_LFO</text>
<text x="268.5" y="129.2">RUNGLER_OUT</text>
<text x="78.8" y="134.5" transform="rotate(-90 78.8 134.5)">1k</text>
<text x="80.5" y="135.8">GND</text>
<text x="218.4" y="137.1" transform="rotate(-90 218.4 137.1)">1k</text>
<text x="225.3" y="135.8">GND</text>
<text x="239.9" y="137.3" transform="rotate(-90 239.9 137.3)">C5</text>
<text x="244.7" y="137.3" transform="rotate(-90 244.7 137.3)">470n</text>
<text x="253.2" y="135.8">GND</text>
<text x="370" y="133.3">GND</text>
<text x="384.4" y="134.5" transform="rotate(-90 384.4 134.5)">LED_ADJ</text>
<text x="386.5" y="134.5" transform="rotate(-90 386.5 134.5)">10k</text>
<text x="95.8" y="141.9">MIX_OR_OUT</text>
<text x="149.1" y="140.9" transform="rotate(-90 149.1 140.9)">TIMBRE</text>
<text x="151.6" y="140.9" transform="rotate(-90 151.6 140.9)">100k</text>
<text x="192.9" y="142.8">+5V</text>
<text x="304" y="140.9" transform="rotate(-90 304 140.9)">LFO_RATE</text>
<text x="306.5" y="140.9" transform="rotate(-90 306.5 140.9)">100k</text>
<text x="20.2" y="147.9">+5V</text>
<text x="68.9" y="147.9">C3</text>
<text x="80.5" y="148.5">GND</text>
<text x="218.7" y="144.7" transform="rotate(-90 218.7 144.7)">R1</text>
<text x="232.9" y="146">GND</text>
<text x="278.6" y="144.4">LFO_TRI</text>
<text x="388.8" y="145.6" transform="rotate(-90 388.8 145.6)">470R</text>
<text x="393.6" y="144.2" transform="rotate(-90 393.6 144.2)">R17</text>
<text x="24.7" y="153.6">U1</text>
<text x="56.4" y="154.6">R2</text>
<text x="57.7" y="151">GND</text>
<text x="61.5" y="154.3">1k</text>
<text x="68.9" y="152.7">470n</text>
<text x="151.6" y="151">GND</text>
<text x="205" y="151">U2</text>
<text x="236.7" y="152.1">R10</text>
<text x="244.3" y="151.8">1k</text>
<text x="257.7" y="150" transform="rotate(-90 257.7 150)">C6</text>
<text x="262.5" y="150" transform="rotate(-90 262.5 150)">470n</text>
<text x="306.5" y="151">GND</text>
<text x="55.1" y="161.2">WS</text>
<text x="69.1" y="162">1k</text>
<text x="69.1" y="157.2">R3</text>
<text x="95.8" y="157.1">OSC_SQUARE TIMBRE_CV</text>
<text x="160.3" y="159.9" transform="rotate(-90 160.3 159.9)">R8</text>
<text x="165.1" y="159.9" transform="rotate(-90 165.1 159.9)">100k</text>
<text x="195.8" y="158">C4</text>
<text x="244.3" y="159.7">R11</text>
<text x="249.4" y="159.4">1k</text>
<text x="252" y="162">1k</text>
<text x="263.4" y="158.7">GND</text>
<text x="274" y="157.1">LFO_CV</text>
<text x="315.2" y="159.9" transform="rotate(-90 315.2 159.9)">R16</text>
<text x="320" y="159.9" transform="rotate(-90 320 159.9)">100k</text>
<text x="393.9" y="158.2" transform="rotate(-90 393.9 158.2)">LED1</text>
<text x="396.1" y="158.2" transform="rotate(-90 396.1 158.2)">0805 LED</text>
<text x="55.1" y="163.7">TMBR</text>
<text x="55.1" y="166.3">PITCH</text>
<text x="64" y="167.3">R4</text>
<text x="80.5" y="163.7">GND</text>
<text x="195.8" y="162.9">470n</text>
<text x="246.9" y="162.3">R12</text>
<text x="278.6" y="167.3">LFO_PLS</text>
<text x="19.6" y="173.9">GNDATTINY_85_VCO</text>
<text x="64" y="172.1">100k</text>
<text x="93.2" y="173.9" transform="rotate(-90 93.2 173.9)">GND</text>
<text x="95.7" y="168.9" transform="rotate(-90 95.7 168.9)">+5V</text>
<text x="142.1" y="168.2">+5V</text>
<text x="149.1" y="171.4" transform="rotate(-90 149.1 171.4)">TIMBRE_ATT1</text>
<text x="151.6" y="171.4" transform="rotate(-90 151.6 171.4)">100k(Plastic)</text>
<text x="192.3" y="173.9">GND</text>
<text x="205" y="171.4">ATTINY_85_LFO</text>
<text x="263.4" y="173.9">GND</text>
<text x="304" y="168.8" transform="rotate(-90 304 168.8)">LFO_ATT</text>
<text x="306.5" y="168.8" transform="rotate(-90 306.5 168.8)">100k(Plastic)</text>
<text x="387.8" y="168.8">GND</text>
<text x="81.2" y="175.2">MODE</text>
<text x="151.6" y="179">GND</text>
<text x="245.6" y="179">GND</text>
<text x="253.2" y="177.5">LFO_RST</text>
<text x="271.6" y="177.7">RNG_MODE</text>
<text x="306.5" y="179">GND</text>
<text x="370.7" y="178.4">+5V</text>
<text x="53.6" y="180.3" transform="rotate(-90 53.6 180.3)">R5</text>
<text x="58.5" y="180.3" transform="rotate(-90 58.5 180.3)">100k</text>
<text x="236.5" y="180.3" transform="rotate(-90 236.5 180.3)">R13</text>
<text x="241.3" y="180.3" transform="rotate(-90 241.3 180.3)">100k</text>
<text x="283.6" y="184.1" transform="rotate(-90 283.6 184.1)">+5V</text>
<text x="330.9" y="180.5">VCC</text>
<text x="339.5" y="180.9">IC2</text>
<text x="342.1" y="184.1">LM1117-5.0</text>
<text x="52.6" y="186.6">GND</text>
<text x="138.9" y="186.6" transform="rotate(-90 138.9 186.6)">WAVESHAPE</text>
<text x="141.5" y="186.6" transform="rotate(-90 141.5 186.6)">100k</text>
<text x="235.4" y="186.6">GND</text>
<text x="244.3" y="187.6">R15</text>
<text x="281.2" y="189.1" transform="rotate(-90 281.2 189.1)">GND</text>
<text x="332.9" y="191.1">C9</text>
<text x="363.4" y="191.1">C1</text>
<text x="373.6" y="191.1">C7</text>
<text x="383.7" y="191.1">C12</text>
<text x="141.5" y="196.7">GND</text>
<text x="231.4" y="198" transform="rotate(-90 231.4 198)">R14</text>
<text x="236.2" y="198" transform="rotate(-90 236.2 198)">100k</text>
<text x="244.3" y="192.4">100k</text>
<text x="286.2" y="197.7">RUNGLER_CV</text>
<text x="332.9" y="195.9">22u</text>
<text x="363.4" y="195.9">22u</text>
<text x="373.6" y="195.9">100n</text>
<text x="383.7" y="195.9">100n</text>
<text x="98.2" y="202.8">WAVESHAPE_CV</text>
<text x="128.8" y="209.4">GND</text>
<text x="150.1" y="205.6" transform="rotate(-90 150.1 205.6)">R9</text>
<text x="154.9" y="205.6" transform="rotate(-90 154.9 205.6)">100k</text>
<text x="230.4" y="204.3">GND</text>
<text x="271" y="206.9">GND</text>
<text x="329.4" y="206.9">GND</text>
<text x="344.6" y="206.9">GND</text>
<text x="359.9" y="206.9">GND</text>
<text x="370" y="206.9">GND</text>
<text x="380.2" y="206.9">GND</text>
<text x="138.9" y="217" transform="rotate(-90 138.9 217)">WS_ATT</text>
<text x="141.5" y="217" transform="rotate(-90 141.5 217)">100k(Plastic)</text>
<text x="141.5" y="224.7">GND</text>
</g>
<g font-size="2.1" fill="#505050">
<text x="129.1" y="107.5">NORM</text>
<text x="129.1" y="105">TIP</text>
<text x="169.4" y="107.9">PITCH</text>
<text x="129.1" y="110.1">GND</text>
<text x="81.9" y="125.3">TIP</text>
<text x="254.6" y="125.3">TIP</text>
<text x="341" y="121.3">V++</text>
<text x="349.5" y="120.2">V+*2</text>
<text x="395.4" y="125.6">VCC</text>
<text x="78.8" y="127.8">NORM</text>
<text x="80.5" y="130.4">GND</text>
<text x="251.5" y="127.8">NORM</text>
<text x="253.2" y="130.4">GND</text>
<text x="340.1" y="128.9">GND</text>
<text x="349.5" y="127.8">GND1*6</text>
<text x="390" y="127.8" transform="rotate(-90 390 127.8)">3</text>
<text x="393.2" y="130.4">2</text>
<text x="342.1" y="136.6">V--</text>
<text x="349.5" y="135.5">V-*2</text>
<text x="390" y="134.8" transform="rotate(-90 390 134.8)">1</text>
<text x="78.8" y="140.5">NORM</text>
<text x="80.5" y="143.1">GND</text>
<text x="81.9" y="138">TIP</text>
<text x="261.7" y="143.1">NORM</text>
<text x="264.8" y="140.5">TIP</text>
<text x="263.4" y="145.6">GND</text>
<text x="23.1" y="155.8">8</text>
<text x="47.9" y="155.8">5</text>
<text x="78.8" y="155.8">NORM</text>
<text x="81.9" y="153.2">TIP</text>
<text x="139.3" y="155.8">NORM</text>
<text x="139.3" y="153.2">TIP</text>
<text x="197.3" y="153.6">+5V</text>
<text x="203.4" y="153.2">8</text>
<text x="207.3" y="154.3">VCC</text>
<text x="214.7" y="154.3">PB0(MOSI)</text>
<text x="228.2" y="155.8">6</text>
<text x="228.2" y="153.2">5</text>
<text x="294.2" y="155.8">NORM</text>
<text x="294.2" y="153.2">TIP</text>
<text x="27" y="156.9">VCC</text>
<text x="29.2" y="162">PB2(SCK/ADC1)</text>
<text x="34.4" y="159.4">PB1(MISO)</text>
<text x="34.4" y="156.9">PB0(MOSI)</text>
<text x="47.9" y="158.3">6</text>
<text x="47.9" y="160.9">7</text>
<text x="80.5" y="158.3">GND</text>
<text x="139.3" y="158.3">GND</text>
<text x="179.6" y="156.1">TMBR</text>
<text x="209.5" y="159.4">PB2(SCK/ADC1)</text>
<text x="214.4" y="162">PB3(ADC3)</text>
<text x="214.7" y="156.9">PB1(MISO)</text>
<text x="228.2" y="158.3">7</text>
<text x="228.2" y="160.9">2</text>
<text x="294.2" y="158.3">GND</text>
<text x="334.5" y="156.1">LFO_MIX</text>
<text x="34.2" y="164.5">PB3(ADC3)</text>
<text x="34.2" y="167">PB4(ADC2)</text>
<text x="47.9" y="163.4">2</text>
<text x="47.9" y="165.9">3</text>
<text x="98.3" y="166.3">T&amp;H/Formant</text>
<text x="203.4" y="165.9">4</text>
<text x="207.3" y="167">GND</text>
<text x="214.2" y="167">PB5(NRES)</text>
<text x="214.4" y="164.5">PB4(ADC2)</text>
<text x="228.2" y="165.9">1</text>
<text x="228.2" y="163.4">3</text>
<text x="232.9" y="163.7">LFO_MIX</text>
<text x="261.7" y="165.9">NORM</text>
<text x="264.8" y="163.4">TIP</text>
<text x="23.1" y="168.4">4</text>
<text x="27" y="169.6">GND</text>
<text x="33.9" y="169.6">PB5(NRES)</text>
<text x="47.9" y="168.4">1</text>
<text x="98.3" y="168.8">Phase Mod/Dist</text>
<text x="98.3" y="171.4">Noise/Tonal Noise</text>
<text x="243.9" y="171">NORM</text>
<text x="245.6" y="173.5">GND</text>
<text x="247" y="168.4">TIP</text>
<text x="263.4" y="168.4">GND</text>
<text x="288.8" y="184.1">16STEPS/IN</text>
<text x="288.8" y="181.5">RANDOM</text>
<text x="288.8" y="186.6">8STEPS</text>
<text x="336" y="186.2">3</text>
<text x="341.9" y="187.4">VIN VOUT</text>
<text x="347.9" y="191.9" transform="rotate(-90 347.9 191.9)">GND</text>
<text x="357.1" y="186.2">2</text>
<text x="269.3" y="196.4">NORM</text>
<text x="272.4" y="193.8">TIP</text>
<text x="346.8" y="197.7" transform="rotate(-90 346.8 197.7)">1</text>
<text x="129.1" y="201.5">NORM</text>
<text x="129.1" y="198.9">TIP</text>
<text x="169.4" y="201.8">WS</text>
<text x="271" y="198.9">GND</text>
<text x="129.1" y="204">GND</text>
</g>
<g font-size="1.4" fill="#505050">
<text x="50.1" y="156.1">MOSI</text>
<text x="50.1" y="158.7">MISO</text>
</g>
</svg>
